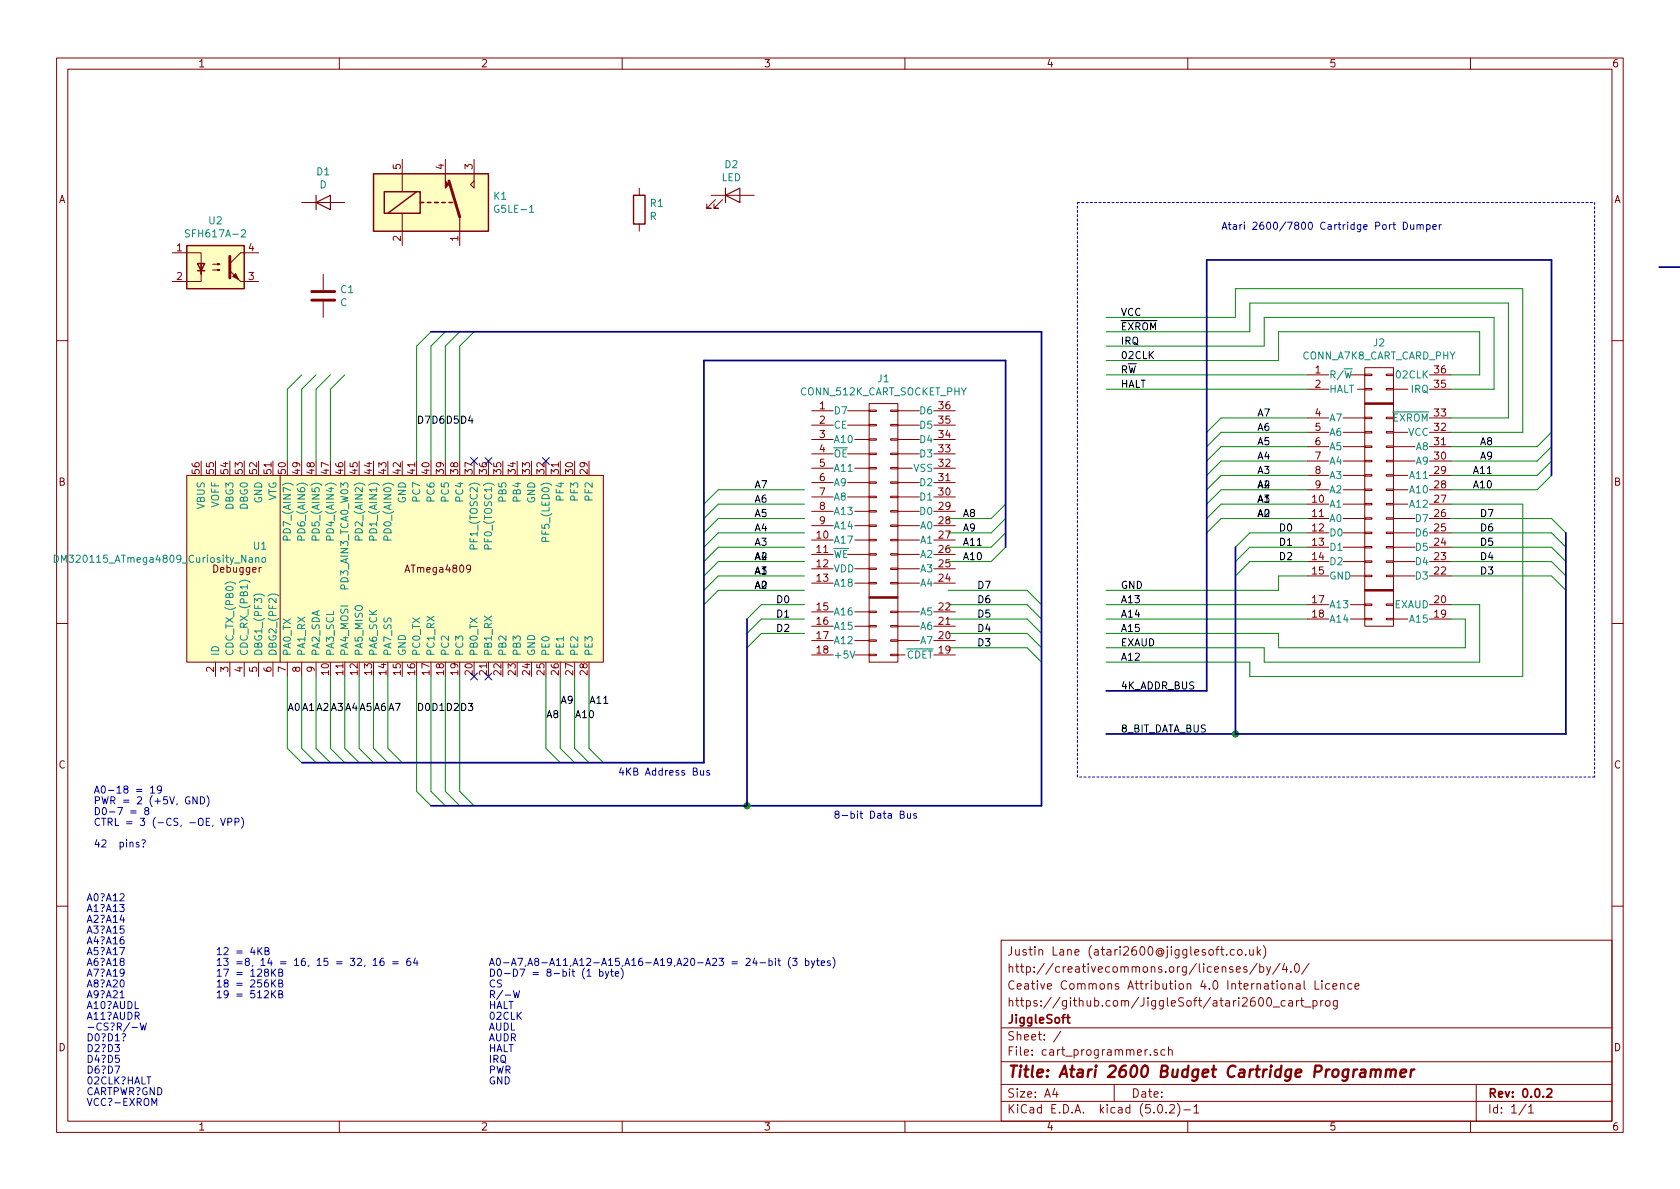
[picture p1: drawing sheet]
<svg xmlns="http://www.w3.org/2000/svg" width="297mm" height="210mm" viewBox="0 0 297 210" stroke-linecap="round" stroke-linejoin="round" font-family="sans-serif">
<g fill="none" stroke="#840000" stroke-width=".18">
<path d="M10 10.3h277v189.9h-277zM12 12.2h273v186.1h-273zM60 10.3v1.9M110 10.3v1.9M160 10.3v1.9M210 10.3v1.9M260 10.3v1.9M53.3 35.8h7.7M71.1 28.2v5.7M71.1 37.7v5.7M78.7 28.2v3.8M81.3 38.3v5.1"/>
<path d="M83.2 32.6l.6-.6v1.3zM83.8 28.2v3.8M113 33.3v1.2M113 39.6v1.3M125.7 34.5h7.6M126.5 35.3l-1.5 1.5h.7h-.7v-.7M127.8 35.3l-1.6 1.5h.8h-.8v-.7M30.5 44.7h5.1v3.8v-1.9M35.6 47.9v1.9h-5.1M37.6 47.7h1.3l-.4 .2v-.3l.4 .1M37.6 46.7h1.3l-.4 .2v-.3l.4 .1M42.5 49.8h3.2"/>
<path d="M45.7 44.7h-3.2l-1.9 1.9M57.1 48.5v2.8M57.1 53.3v2.8M10 60.2h2M143.5 75.2h3.8M143.5 72.6h3.8M143.5 77.7h3.8M149.9 75.2h3.8M149.9 72.6h3.8M151.1 77.7h2.6M153.7 75.1h1.2v.2h-1.2zM153.7 72.5h1.2v.3h-1.2z"/>
<path d="M153.7 71.4h5v45.7h-5zM153.7 77.6h1.2v.2h-1.2zM157.5 75.1h1.2v.2h-1.2zM157.5 72.5h1.2v.3h-1.2zM157.5 77.6h1.2v.2h-1.2zM158.7 75.2h3.9M158.7 72.6h3.9M158.7 77.7h3.9M165.1 75.2h3.8M165.1 72.6h3.8M165.1 77.7h3.8M231.1 79h3.8"/>
<path d="M231.1 76.4h3.8M231.1 66.3h3.8M231.1 68.8h3.8M231.1 73.9h3.8M237.5 79h3.8M237.5 76.4h3.8M237.5 73.9h3.8M238.8 66.3h2.5M240 68.8h1.3M241.3 78.9h1.3v.2h-1.3zM241.3 76.3h1.3v.3h-1.3zM241.3 73.8h1.3v.2h-1.3z"/>
<path d="M241.3 68.7h1.3v.3h-1.3zM241.3 66.2h1.3v.2h-1.3zM241.3 65h5.1v45.7h-5.1zM245.1 78.9h1.3v.2h-1.3zM245.1 76.3h1.3v.3h-1.3zM245.1 73.8h1.3v.2h-1.3zM245.1 68.7h1.3v.3h-1.3zM245.1 66.2h1.3v.2h-1.3zM246.4 79h3.8M246.4 76.4h2.5M246.4 68.8h2.5M252.7 79h3.8"/>
<path d="M252.7 76.4h3.8M252.7 66.3h3.8M252.7 68.8h3.8M252.7 73.9h3.8M285 60.2h2M33 84.1h73.7v33h-73.7zM49.5 84.1v33M143.5 98h3.8M143.5 87.9h3.8M143.5 85.3h3.8M143.5 95.5h3.8M143.5 93h3.8"/>
<path d="M143.5 90.4h3.8M143.5 80.3h3.8M143.5 82.8h3.8M149.9 98h3.8M149.9 87.9h3.8M149.9 85.3h3.8M149.9 80.3h3.8M151.1 82.8h2.6M151.1 95.5h2.6M151.1 93h2.6M151.1 90.4h2.6M153.7 97.9h1.2v.3h-1.2z"/>
<path d="M153.7 95.4h1.2v.2h-1.2zM153.7 92.8h1.2v.3h-1.2zM153.7 90.3h1.2v.2h-1.2zM153.7 87.8h1.2v.2h-1.2zM153.7 85.2h1.2v.3h-1.2zM153.7 82.7h1.2v.2h-1.2zM153.7 80.1h1.2v.3h-1.2zM157.5 97.9h1.2v.3h-1.2zM157.5 95.4h1.2v.2h-1.2zM157.5 92.8h1.2v.3h-1.2zM157.5 90.3h1.2v.2h-1.2zM157.5 87.8h1.2v.2h-1.2z"/>
<path d="M157.5 85.2h1.2v.3h-1.2zM157.5 82.7h1.2v.2h-1.2zM157.5 80.1h1.2v.3h-1.2zM158.7 98h3.9M158.7 87.9h3.9M158.7 85.3h3.9M158.7 95.5h3.9M158.7 93h3.9M158.7 90.4h3.9M158.7 80.3h3.9M158.7 82.8h2.6M165.1 98h3.8"/>
<path d="M165.1 87.9h3.8M165.1 85.3h3.8M165.1 95.5h3.8M165.1 93h3.8M165.1 90.4h3.8M165.1 80.3h3.8M165.1 82.8h3.8M231.1 99.3h3.8M231.1 96.8h3.8M231.1 94.2h3.8M231.1 91.7h3.8M231.1 89.1h3.8"/>
<path d="M231.1 86.6h3.8M231.1 84.1h3.8M231.1 81.5h3.8M237.5 99.3h3.8M237.5 96.8h3.8M237.5 94.2h3.8M237.5 91.7h3.8M237.5 89.1h3.8M237.5 86.6h3.8M237.5 84.1h3.8M237.5 81.5h3.8M241.3 99.2h1.3v.2h-1.3z"/>
<path d="M241.3 96.6h1.3v.3h-1.3zM241.3 94.1h1.3v.3h-1.3zM241.3 91.6h1.3v.2h-1.3zM241.3 89h1.3v.3h-1.3zM241.3 86.5h1.3v.2h-1.3zM241.3 83.9h1.3v.3h-1.3zM241.3 81.4h1.3v.3h-1.3zM245.1 99.2h1.3v.2h-1.3zM245.1 96.6h1.3v.3h-1.3zM245.1 94.1h1.3v.3h-1.3zM245.1 91.6h1.3v.2h-1.3zM245.1 89h1.3v.3h-1.3z"/>
<path d="M245.1 86.5h1.3v.2h-1.3zM245.1 83.9h1.3v.3h-1.3zM245.1 81.4h1.3v.3h-1.3zM246.4 99.3h3.8M246.4 96.8h3.8M246.4 94.2h3.8M246.4 91.7h3.8M246.4 89.1h2.5M246.4 86.6h2.5M246.4 84.1h2.5M246.4 81.5h3.8M252.7 99.3h3.8"/>
<path d="M252.7 96.8h3.8M252.7 94.2h3.8M252.7 91.7h3.8M252.7 89.1h3.8M252.7 86.6h3.8M252.7 84.1h3.8M252.7 81.5h3.8M10 110.3h2M38.1 117.1v2.5M40.6 117.1v2.5M43.2 117.1v2.5M45.7 117.1v2.5"/>
<path d="M46.2 100.3l-.4 .3M48.3 117.1v2.5M50.8 117.1v2.5M53.3 117.1v2.5M55.9 117.1v2.5M83.2 100.5l-.2 .2h-.4l-.1-.2 .1-.5 .4-.1 .1 .1a.84 .84 0 0 1-.3 1.2h-.2M143.5 115.8h3.8M143.5 113.3h3.8M143.5 110.7h3.8M143.5 108.2h3.8M143.5 103.1h3.8M143.5 100.6h3.8"/>
<path d="M151.1 115.8h2.6M151.1 113.3h2.6M151.1 110.7h2.6M151.1 108.2h2.6M151.1 103.1h2.6M151.1 100.6h2.6M153.7 115.7h1.2v.2h-1.2zM153.7 113.2h1.2v.2h-1.2zM153.7 110.6h1.2v.3h-1.2zM153.7 108.1h1.2v.2h-1.2zM153.7 103h1.2v.2h-1.2zM153.7 100.5h1.2v.2h-1.2z"/>
<path d="M157.5 115.7h1.2v.2h-1.2zM157.5 113.2h1.2v.2h-1.2zM157.5 110.6h1.2v.3h-1.2zM157.5 108.1h1.2v.2h-1.2zM157.5 103h1.2v.2h-1.2zM157.5 100.5h1.2v.2h-1.2zM158.7 115.8h1.3M158.7 113.3h3.9M158.7 110.7h3.9M158.7 108.2h3.9M158.7 103.1h3.9M158.7 100.6h3.9"/>
<path d="M165.1 115.8h3.8M165.1 113.3h3.8M165.1 110.7h3.8M165.1 108.2h3.8M165.1 103.1h3.8M165.1 100.6h3.8M231.1 109.5h3.8M231.1 106.9h3.8M231.1 101.8h3.8M238.8 109.5h2.5M238.8 106.9h2.5M238.8 101.8h2.5"/>
<path d="M241.3 109.3h1.3v.3h-1.3zM241.3 106.8h1.3v.3h-1.3zM241.3 101.7h1.3v.3h-1.3zM245.1 109.3h1.3v.3h-1.3zM245.1 106.8h1.3v.3h-1.3zM245.1 101.7h1.3v.3h-1.3zM246.4 109.5h2.5M246.4 101.8h3.8M252.7 109.5h3.8M252.7 106.9h3.8M252.7 101.8h3.8M285 110.3h2"/>
<path d="M10 160.2h2M177 166.3h108v32h-108zM215.8 167.9h.6M216 167.4v1.3l.4 .2M216.9 168.8v.1M218.2 168l-.4-.1-.3 .3 .1 .6 .2 .1 .4-.1M218.6 171.4l.7-.1v-.3l-.5-.1-.2 .2 .1 .8h.6M218.9 168l.2-.1 .4 .1v.8l-.2 .1-.4-.1zM220.2 168.8v.1M220.4 171l-.3-.1-.2 .2 .1 .3 .4 .1v.4h-.5M221 167.9v.9l.4 .1 .2-.1M221.6 167.9v1"/>
<path d="M222.2 170.4l-1.2 1.9M222.3 167.4v1.5M222.5 168.3l.4 .6M222.7 171l.5-.1 .2 .3v.6l-.2 .1h-.5M222.7 170.4v1.5M222.9 167.9l-.6 .6M223.4 167.2a1.79 1.79 0 0 1 0 2.3M224 170.9l.3 1M224.2 176.5l.1-.1a.8 .8 0 0 1 .5 .8 .8 .8 0 0 1-.5 .7 1 1 0 0 1-.1-1.4zM224.7 170.9l-.5 1.4-.2 .1M225.1 178.1h1.1M226.3 170.4l-1.3 1.9"/>
<path d="M227.1 170.4l-.4 1h1M227.2 177l-.4-.1-.3 .3 .1 .6 .2 .1 .4-.1M227.5 170.9v1M227.9 177h.5l.1 .9M228.2 171.8v.1M228.5 177.3l-.5 .1a.29 .29 0 0 0-.2 .2 .29 .29 0 0 0 .2 .3l.5-.1M229.1 170.5l.1-.1a.8 .8 0 0 1 .6 .8 .8 .8 0 0 1-.6 .7 1 1 0 0 1-.1-1.4zM229.2 174h.6l.1 .9M229.2 176.9v1M229.7 176.9l-.5 .3M229.9 174.3l-.5 .1-.2 .2 .2 .3 .5-.1M229.9 176.9h.6"/>
<path d="M230.1 176.4v1.3l.4 .2M230.6 173.4v1.3l.2 .2M230.7 178.1h1.1M231.4 170.4l-1.3 1.9M232.2 177l.4-.1 .3 .3-.2 .6h-.5M232.2 176.9v1.5M232.5 173.4v1.5h.7M233.5 176.9v1M233.7 173.4v.2M233.7 173.9v1M233.9 176.9l-.3 .2-.1 .1M234.4 177.1l.2-.2 .5 .2 .1 .5-.2 .2-.4 .1-.2-.1z"/>
<path d="M235.1 174l-.5-.1-.2 .3v.6l.2 .1 .5-.1M235.7 174.4l.7-.1-.1-.3-.4-.1-.2 .2v.7h.6M236.4 176.9v1.2l-.3 .3h-.3M236.4 177l-.4-.1-.3 .3 .1 .6 .2 .1 .4-.1M237 174.1l.2-.2 .4 .1v.9M237 173.9v1M239 174l-.4-.1-.3 .3 .1 .6h.6M239.6 174.4l.7-.1-.1-.3-.4-.1-.2 .2v.7h.6M285 160.2h2M60 198.3v1.9M110 198.3v1.9M160 198.3v1.9"/>
<path d="M177 194.8h108M177 191.8h108M177 187.8h108M177 181.8h108M186.5 192.5l-.4 1h1M186.8 193v1M187.6 182.3l-1.3 2M197 191.8v3M203.4 186.5v.1M204.6 185.7a.37 .37 0 0 0-.6 .1l.1 .2 .5 .2 .1 .1-.2 .3-.5-.1M204.8 195.5l.4-.2a.94 .94 0 0 1 0 1.5 .79 .79 0 0 1-.4-1.3zM206 185.7l-.5-.1-.2 .3v.6l.2 .1 .5-.1"/>
<path d="M206.2 196.7v.1M206.6 185.7h.1a.37 .37 0 0 1 .6 .1v.8M206.6 185.1v1.5M206.8 195.5l.2-.2h.4l.2 .2 .1 .3-.1 .2-.8 .8h.9M208.2 195.1a1.71 1.71 0 0 1 0 2.3M209.3 196.3h1.2M210 198.3v1.9M211.1 195.8l.4-.5v1.5M211.1 196.8h.9M260 198.3v1.9M261 191.8v6.5M269.8 195.2l-1.2 2"/>
<path d="M270.3 195.8l.4-.5v1.5M270.3 196.8h.8"/>
</g>
<path d="M188.6 179.9h.6M188.8 179.4v1.3l.4 .2M273.5 192.7l.2-.2h.4l.2 .2 .1 .3-.1 .2-.8 .8h.9" fill="none" stroke="#840000" stroke-width=".3"/>
<path d="M240.6 189.2h.8l-.1 1.2M241.4 189.6l-.6 .1a.4 .4 0 0 0-.4 .3 .4 .4 0 0 0 .3 .4l.7-.1M242.4 189.3a.52 .52 0 0 1 .9 .1l-.1 1M242.4 189.1l-.1 1.3M243.3 189.4a.47 .47 0 0 1 .4-.3 .47 .47 0 0 1 .4 .3l-.1 1M245.1 189.3a.5 .5 0 0 1 .8 .1l-.1 1M245.1 189.1l-.1 1.3M245.9 189.4a.47 .47 0 0 1 .5-.3 .47 .47 0 0 1 .4 .3l-.1 1M247.6 189.8l1-.2v-.4l-.6-.1-.3 .3-.1 .9 .2 .1 .6-.1M249.5 189.1l-.1 1.3M250.1 189.1a.54 .54 0 0 0-.6 .4" fill="none" stroke="#840000" stroke-width=".41"/>
<g fill="#ffffc2" stroke="#ffffc2" stroke-width=".18">
<path d="M33 84.1h73.7v33h-73.7z"/>
<path d="M66 30.7h20.4v10.2h-20.4z"/>
<path d="M33 43.4h10.2v7.6h-10.2z"/>
</g>
<g fill="none" stroke="#008484" stroke-width=".18">
<path d="M93.6 37.6h.8M33.5 40.7l-.5-.1-.2 .2v.3l.6 .3 .1 .3-.3 .2h-.4M42.7 40.8l.5-.2 .2 .4v.2l-.8 .7h.8M237.6 65.2h1.5M9.6 98.2a.64 .64 0 0 1 .7 .6 .64 .64 0 0 1-.7 .6zM45.2 98.7l.2-.1h.3l.1 .8M45.2 98.6v.8M46.4 98.6h.3l.2 .1v.7h-.3l-.3-.2zM50.7 95.5l-.1-.7h-.4l-.1 .7h1.3M53.3 95.5l-.1-.7h-.4l-.2 .7h1.3M55.8 95.5l-.1-.7h-.4l-.1 .7h1.2M58.4 95.5l-.1-.7h-.5l-.1 .7h1.3"/>
<path d="M63.4 95.5l-.1-.7h-.4l-.1 .7h1.3M66 95.5l-.1-.7h-.4l-.2 .7h1.3M68.5 95.5l-.1-.7h-.4l-.1 .7h1.2M83.8 97.1l-.1-.7h-.5l-.1 .7h1.3M86.3 97.1l-.1-.7h-.4l-.2 .7h1.3M96.5 95.7l-.1-.6h-.5l-.1 .1v.5h1.3M39.8 103.3a1.4 1.4 0 0 1 1.9 0M42.3 103a1.4 1.4 0 0 1 1.9 0M44.8 105.4a1.47 1.47 0 0 1 2 0M47.4 105.4a1.47 1.47 0 0 1 1.9 0M150.3 115.1l.4 1.3 .5-1.3"/>
</g>
<g fill="none" stroke="#0000c2" stroke-width=".18">
<path d="M248.1 39.3a.64 .64 0 0 1 .8 .6 .64 .64 0 0 1-.8 .7zM249.4 39.7l.1 .8 .3 .1 .2-.2M250 39.7v.9M250.5 39.8l.2-.1 .3 .1 .1 .8M250.5 39.7v.9M251.1 39.9l.2-.2 .3 .1v.8M252.2 39.8l.4-.1 .3 .2-.2 .6h-.5M252.2 39.7v1.3M254.5 39.7v.9M254.8 39.7l-.3 .2M253.3 40.1l.6-.1v-.2l-.4-.1-.2 .2 .1 .6h.5M26.6 139.3l.4-.3v1.3"/>
<path d="M28.5 139.5l-.2 .3-.4-.1-.1-.2v-.3l.3-.2h.2l.2 .2a.88 .88 0 0 1-.2 1l-.4 .1M123.9 136.2v.8l.3 .1 .2-.1M124.4 136.2v.9M125.4 136.3l-.3-.1-.2 .2 .1 .2 .4 .1v.3h-.5M21.2 159.9h.7l-.4 .5 .4 .1-.1 .7h-.4l-.2-.1M21.2 158.2l.5-.2 .2 .4v.2l-.7 .7h.7M23.1 143.4h1M23.1 143.8h1M24.6 149l-.3-.1-.2 .2v.2l.5 .1v.3h-.5M25.1 148.6l.4-.1 .2 .2-.4 .6M25.3 149.7v.1M25.8 143.4l-.2-.4 .2-.2h.3l.2 .2-.1 .2-.5 .2-.1 .2v.2l.2 .3 .4-.1 .1-.2v-.2l-.2-.2"/>
<path d="M26.6 140.3h.7M34.8 140.9v1.3l-.7-1.3v1.3M35.4 140.9a.64 .64 0 0 1 .8 .6 .64 .64 0 0 1-.8 .7zM36.6 140.7a1.47 1.47 0 0 1 0 1.9M39 144.7l.4 1.3 .5-1.3M40.3 145.4l.6-.1v-.5l-.1-.1h-.5v1.3M41.6 145.4l.6-.1v-.5l-.2-.1h-.4v1.3M42.7 144.5a1.47 1.47 0 0 1 0 2M159.2 144h.5l.1-.2v-.2l-.6-.2v1.3h.5l.1-.1 .1-.3-.3-.3M160.5 143.9v.7l.3 .1 .2-.1M161 143.9v.8M162 143.9h-.3l-.2 .1 .1 .2 .4 .1v.3h-.5"/>
<path d="M21.2 167.6h.8l-.5 1.2M21.2 175.5l.4-.3v1.2M21.2 176.4h.7M21.4 173.4l.1-.1a.69 .69 0 0 1 .5 .6 .69 .69 0 0 1-.5 .6l-.2-.2-.1-.2zM21.5 170l-.2-.1v-.3l.2-.1h.3l.1 .4-.5 .2-.2 .2v.2l.3 .2h.3l.1-.2v-.4l-.2-.1M21.5 161.8l-.3 .9h.8M21.8 165.7h-.3a.87 .87 0 0 0 0 1.2l.4-.1v-.5l-.4-.2-.3 .3M21.8 162.3v.8M21.9 163.7h-.6l-.1 .7 .2-.2 .4 .1 .1 .6-.2 .1-.5-.1M21.9 171.9l-.2 .3h-.2l-.3-.3 .1-.4 .2-.1h.2l.2 .2a.97 .97 0 0 1-.2 1h-.3M23.9 177.1v1.3h.6M23.9 179.6l.7-.1v-.4l-.2-.1h-.5v1.3"/>
<path d="M24.2 179.6l.4 .7M45.8 168.1l.5 .7M46.3 167.6l-.7 .7M46.9 168.2l.5-.1 .1-.2v-.2l-.6-.1v1.2h.4l.2-.1 .1-.3-.3-.2M48 171.4v1.2M48 173.3v1.2M48 175.2v1.2M48.2 171.9l.5 .7M48.2 173.8l.5 .7M48.2 175.7l.5 .7M48.7 171.4l-.7 .7M48.7 173.3l-.7 .7"/>
<path d="M48.7 175.2l-.7 .7M49.3 172l.5-.1 .2-.2-.1-.2-.6-.1v1.2h.5l.2-.1v-.3l-.3-.2M49.3 173.9l.5-.1 .2-.2-.1-.2-.6-.1v1.2h.5l.2-.1v-.3l-.3-.2M49.3 175.8l.5-.1 .2-.2-.1-.2-.6-.1v1.2h.5l.2-.1v-.3l-.3-.2M64.5 170.7l-.1 .2M66 169.8l.3-.3v1.2M66 170.7h.7M67.8 169.5h-.2a.79 .79 0 0 0-.2 1.2l.5-.1v-.5l-.5-.2-.2 .3M69.4 170.1h1M69.4 170.4h1M72.5 169.5l-.4 .1-.2 .4 .1 .6 .2 .1h.3l.1-.2-.1-.5-.3-.1-.3 .3M73.4 169.4l-.3 .9h.8"/>
<path d="M73.7 169.9v.8M90.8 175.2l.3 1.2 .2-.9 .3 .9 .3-1.2M103.8 171.7l.3-.3v1.2M103.8 172.6h.7M106 171.9l.4-.1 .2 .2-.1 .6h-.5M106 171.4v1.2M107 171.8l.3 .8M107.6 171.8l-.4 1.1-.2 .2M108.1 171.4v1.1l.3 .1M108.8 172.2l.6-.1-.1-.2-.3-.1-.2 .2 .1 .6h.4M109.8 171.2a1.47 1.47 0 0 1 0 1.9M134.4 170.3h1"/>
<path d="M136 169.9h.3l.3 .2-.2 .6h-.4M136 169.5v1.2M137.1 169.5v.1M137.1 169.9v.8M137.5 169.9h.5M137.7 169.5v1.1l.3 .1M139.8 169.3a1.4 1.4 0 0 0 0 1.9M140.1 169.5h.8l-.4 .4 .3 .2 .1 .4-.2 .2-.6-.1M142.4 169.9h.4l.2 .2-.1 .6h-.5M142.4 169.5v1.2M143.5 169.9l.3 .8M144.1 169.9l-.5 1.1-.1 .2"/>
<path d="M144.3 169.9h.6M144.6 169.5v1.1l.3 .1M145.2 170.3l.6-.1-.1-.3h-.3l-.2 .2 .1 .6h.4M146.8 169.9h-.3l-.2 .2 .1 .2 .4 .1v.3h-.5M147.3 169.3a1.47 1.47 0 0 1 0 1.9M20.3 184.7h.8l-.4 .5 .4 .1v.5l-.2 .2-.6-.2M20.3 188.5h.9l-.6 1.3M20.4 183.2l.4-.4v1.3M20.4 184.1h.7M21.1 186.6h-.7v.6l.2-.1 .5 .1v.6l-.2 .1-.5-.1M21.6 182.9l.4-.1 .2 .2-.4 .6M21.8 183.9v.2"/>
<path d="M23.3 181.7h1M24.8 180.9l.3 1.3 .2-1 .3 1 .3-1.3M26 190.4h.7M26.3 190.4v1.3M26.8 195.5v-1.3l.5 .9 .4-.9v1.3"/>
</g>
<path d="M83.2 80.9l1.2 1.2M84.4 80.9l-1.2 1.2M85.8 80.9l1.2 1.2M87 80.9l-1.2 1.2M95.9 80.9l1.2 1.2M97.1 80.9l-1.2 1.2M83.2 119l1.2 1.2M84.4 119l-1.2 1.2M85.8 119l1.2 1.2M87 119l-1.2 1.2" fill="none" stroke="#000084" stroke-width=".18"/>
<g fill="none" stroke="#008400" stroke-width=".18">
<path d="M76.2 58.7l-2.5 2.5v20.3M78.7 58.7l-2.5 2.5v20.3M81.3 58.7l-2.6 2.5v20.3M83.8 58.7l-2.5 2.5v20.3M195.6 58.7h25.4v-5.1h45.7v20.3h-10.2M195.6 56.1h22.8v-5.1h50.8v25.4h-12.7M53.3 66.3l-2.5 2.5v12.7M55.9 66.3l-2.6 2.5v12.7M58.4 66.3l-2.5 2.5v12.7M61 66.3l-2.6 2.5v12.7M195.6 68.8h35.5M195.6 61.2h27.9v-5.1h40.7v12.7h-7.7"/>
<path d="M195.6 66.3h35.5M195.6 63.7h30.5v-5h35.5v7.6h-5.1M231.1 73.9h-15.2l-2.5 2.5M231.1 76.4h-15.2l-2.5 2.6M231.1 79h-15.2l-2.5 2.5M274.3 76.4l-2.5 2.6h-15.3M274.3 79l-2.5 2.5h-15.3M142.2 86.6h-15.2l-2.5 2.5M142.2 89.1h-15.2l-2.5 2.6M142.2 91.7h-15.2l-2.5 2.5M142.2 94.2h-15.2l-2.5 2.6M142.2 96.8h-15.2l-2.5 2.5"/>
<path d="M142.2 99.3h-15.2l-2.5 2.5M177.8 89.1l-2.5 2.6h-7.7M177.8 91.7l-2.5 2.5h-7.7M177.8 94.2l-2.5 2.6h-7.7M177.8 96.8l-2.5 2.5h-7.7M231.1 86.6h-15.2l-2.5 2.5M231.1 89.1h-15.2l-2.5 2.6M231.1 91.7h-15.2l-2.5 2.5M231.1 94.2h-10.1l-2.6 2.6M231.1 96.8h-10.1l-2.6 2.5M231.1 99.3h-10.1l-2.6 2.5M231.1 81.5h-15.2l-2.5 2.6"/>
<path d="M231.1 84.1h-15.2l-2.5 2.5M256.5 89.1h12.7v30.5h-48.2v-2.5h-25.4M256.5 91.7h17.8l2.6 2.5M256.5 94.2h17.8l2.6 2.6M256.5 96.8h17.8l2.6 2.5M256.5 99.3h17.8l2.6 2.5M274.3 84.1l-2.5 2.5h-15.3M274.3 81.5l-2.5 2.6h-15.3M50.8 119.6v12.7l2.5 2.6M53.3 119.6v12.7l2.6 2.6M55.9 119.6v12.7l2.5 2.6M58.4 119.6v12.7l2.6 2.6"/>
<path d="M61 119.6v12.7l2.5 2.6M63.5 119.6v12.7l2.5 2.6M66 119.6v12.7l2.6 2.6M68.6 119.6v12.7l2.5 2.6M73.7 119.6v20.3l2.5 2.6M76.2 119.6v20.3l2.5 2.6M78.7 119.6v20.3l2.6 2.6M81.3 119.6v20.3l2.5 2.6M96.5 119.6v12.7l2.6 2.6M99.1 119.6v12.7l2.5 2.6M101.6 119.6v12.7l2.5 2.6M104.1 119.6v12.7l2.6 2.6"/>
<path d="M142.2 101.8h-15.2l-2.5 2.6M142.2 104.4h-15.2l-2.5 2.5M142.2 112h-7.6l-2.5 2.5M142.2 106.9h-7.6l-2.5 2.6M142.2 109.5h-7.6l-2.5 2.5M167.6 104.4h14l2.5 2.5M167.6 112h14l2.5 2.5M167.6 114.5h14l2.5 2.6M167.6 106.9h14l2.5 2.6M167.6 109.5h14l2.5 2.5M195.6 106.9h35.5M195.6 109.5h35.5"/>
<path d="M231.1 101.8h-5v2.6h-30.5M256.5 101.8h17.8l2.6 2.6M256.5 109.5h2.6v5h-33v-2.5h-30.5M256.5 106.9h5.1v10.2h-38.1v-2.6h-27.9"/>
</g>
<path d="M76.2 58.7h107.9v83.8h-107.9M293.4 47.2h3.7M177.8 96.8v-33.1h-53.3v71.2h-71.2M218.4 96.8v33M274.3 84.1v-38.1h-60.9v76.2h-17.8M276.9 94.2v35.6h-81.3M132.1 109.5v33" fill="none" stroke="#000084" stroke-width=".3"/>
<g fill="#008400" stroke="#008400" stroke-width=".25">
<circle cx="132.1" cy="142.5" r=".51"/>
<circle cx="218.4" cy="129.8" r=".51"/>
</g>
<path d="M55.9 35.8l2.5-1.3v2.6zM55.9 34.5v2.6M128.3 34.5l2.5-1.2v2.5zM128.3 33.3v2.5" fill="none" stroke="#840000" stroke-width=".2"/>
<path d="M66 30.7h20.4v10.2h-20.4zM67.9 33.9h6.4v3.8h-6.4zM73.7 33.9l-5.1 3.8M74.3 35.8h.6M75.6 35.8h.6M76.8 35.8h.7M78.1 35.8h.6M79.4 35.8h.6M112 34.5h2v5.1h-2zM33 43.4h10.2v7.6h-10.2zM34.9 46.6h1.3l-.6 1.3zM34.9 47.9h1.3" fill="none" stroke="#840000" stroke-width=".25"/>
<path d="M79.4 32l1.9 6.3M40.6 45.3v3.8M55.1 53.1h4.1M55.1 51.6h4.1" fill="none" stroke="#840000" stroke-width=".51"/>
<g fill="#840000" stroke="#840000" stroke-width=".18">
<path d="M78.7 32l.7 .6-.7 .7z"/>
<path d="M40.6 47.9l1.9 1.9z"/>
<path d="M41.7 48.4l.5 1-1.1-.5z"/>
<path d="M241.3 104.3h5.1v.2h-5.1z"/>
<path d="M241.3 71.2h5.1v.3h-5.1z"/>
<path d="M153.7 105.5h5v.3h-5z"/>
</g>
<path d="M190.5 35.8h91.4M281.9 35.8v101.6M190.5 137.4v-101.6M281.9 137.4h-91.4" fill="none" stroke="#0000c2" stroke-width=".18" stroke-dasharray=".4 .4"/>
<text font-size="2.8" fill="#840000" x="178" y="190.5">Title: Atari 2600 Budget Cartridge Programmer</text>
<g font-size="2.1" fill="#840000">
<text x="178" y="172">http://creativecommons.org/licenses/by/4.0/</text>
<text x="178" y="169">Justin Lane (atari2600@jigglesoft.co.uk)</text>
<text x="178" y="178">https://github.com/JiggleSoft/atari2600_cart_prog</text>
<text x="178" y="175">Ceative Commons Attribution 4.0 International Licence</text>
<text x="178" y="184">Sheet: /</text>
<text x="178" y="181">JiggleSoft</text>
<text x="178" y="186.7">File: cart_programmer.sch</text>
<text x="178" y="196.9">KiCad E.D.A. kicad (5.0.2)-1</text>
<text x="178" y="194.1">Size: A4</text>
<text x="200" y="194.1">Date:</text>
<text x="263" y="194.1">Rev: 0.0.2</text>
<text x="263" y="196.9">Id: 1/1</text>
</g>
<g font-size="1.8" fill="#840000">
<text x="35" y="11.9">1</text>
<text x="85" y="11.9">2</text>
<text x="135" y="11.9">3</text>
<text x="185" y="11.9">4</text>
<text x="235" y="11.9">5</text>
<text x="285" y="11.9">6</text>
<text x="70.9" y="29.9" transform="rotate(-90 70.9 29.9)">5</text>
<text x="78.5" y="29.9" transform="rotate(-90 78.5 29.9)">4</text>
<text x="83.6" y="29.9" transform="rotate(-90 83.6 29.9)">3</text>
<text x="10.4" y="35.9">A</text>
<text x="285.4" y="35.9">A</text>
<text x="31.3" y="44.4">1</text>
<text x="44" y="44.4">4</text>
<text x="70.9" y="42.6" transform="rotate(-90 70.9 42.6)">2</text>
<text x="81" y="42.6" transform="rotate(-90 81 42.6)">1</text>
<text x="31.3" y="49.5">2</text>
<text x="44" y="49.5">3</text>
<text x="232.6" y="66">1</text>
<text x="232.6" y="68.6">2</text>
<text x="253.7" y="68.6">35</text>
<text x="253.7" y="66">36</text>
<text x="144.9" y="72.4">1</text>
<text x="144.9" y="74.9">2</text>
<text x="144.9" y="77.5">3</text>
<text x="166" y="77.5">34</text>
<text x="166" y="74.9">35</text>
<text x="166" y="72.4">36</text>
<text x="232.6" y="73.7">4</text>
<text x="232.6" y="76.2">5</text>
<text x="253.7" y="76.2">32</text>
<text x="253.7" y="73.7">33</text>
<text x="35.3" y="83.8" transform="rotate(-90 35.3 83.8)">56</text>
<text x="37.8" y="83.8" transform="rotate(-90 37.8 83.8)">55</text>
<text x="40.4" y="83.8" transform="rotate(-90 40.4 83.8)">54</text>
<text x="42.9" y="83.8" transform="rotate(-90 42.9 83.8)">53</text>
<text x="45.5" y="83.8" transform="rotate(-90 45.5 83.8)">52</text>
<text x="48" y="83.8" transform="rotate(-90 48 83.8)">51</text>
<text x="50.5" y="83.8" transform="rotate(-90 50.5 83.8)">50</text>
<text x="53.1" y="83.8" transform="rotate(-90 53.1 83.8)">49</text>
<text x="55.6" y="83.8" transform="rotate(-90 55.6 83.8)">48</text>
<text x="58.2" y="83.8" transform="rotate(-90 58.2 83.8)">47</text>
<text x="60.7" y="83.8" transform="rotate(-90 60.7 83.8)">46</text>
<text x="63.2" y="83.8" transform="rotate(-90 63.2 83.8)">45</text>
<text x="65.8" y="83.8" transform="rotate(-90 65.8 83.8)">44</text>
<text x="68.3" y="83.8" transform="rotate(-90 68.3 83.8)">43</text>
<text x="70.9" y="83.8" transform="rotate(-90 70.9 83.8)">42</text>
<text x="73.4" y="83.8" transform="rotate(-90 73.4 83.8)">41</text>
<text x="75.9" y="83.8" transform="rotate(-90 75.9 83.8)">40</text>
<text x="78.5" y="83.8" transform="rotate(-90 78.5 83.8)">39</text>
<text x="81" y="83.8" transform="rotate(-90 81 83.8)">38</text>
<text x="83.6" y="83.8" transform="rotate(-90 83.6 83.8)">37</text>
<text x="86.1" y="83.8" transform="rotate(-90 86.1 83.8)">36</text>
<text x="88.6" y="83.8" transform="rotate(-90 88.6 83.8)">35</text>
<text x="91.2" y="83.8" transform="rotate(-90 91.2 83.8)">34</text>
<text x="93.7" y="83.8" transform="rotate(-90 93.7 83.8)">33</text>
<text x="96.3" y="83.8" transform="rotate(-90 96.3 83.8)">32</text>
<text x="98.8" y="83.8" transform="rotate(-90 98.8 83.8)">31</text>
<text x="101.3" y="83.8" transform="rotate(-90 101.3 83.8)">30</text>
<text x="103.9" y="83.8" transform="rotate(-90 103.9 83.8)">29</text>
<text x="144.9" y="80">4</text>
<text x="144.9" y="82.5">5</text>
<text x="166" y="82.5">32</text>
<text x="166" y="80">33</text>
<text x="232.6" y="78.7">6</text>
<text x="232.6" y="81.3">7</text>
<text x="232.6" y="83.8">8</text>
<text x="253.7" y="83.8">29</text>
<text x="253.7" y="81.3">30</text>
<text x="253.7" y="78.7">31</text>
<text x="10.4" y="85.9">B</text>
<text x="144.9" y="85.1">6</text>
<text x="144.9" y="87.6">7</text>
<text x="166" y="87.6">30</text>
<text x="166" y="85.1">31</text>
<text x="232.1" y="88.9">10</text>
<text x="232.6" y="86.4">9</text>
<text x="253.7" y="88.9">27</text>
<text x="253.7" y="86.4">28</text>
<text x="285.4" y="85.9">B</text>
<text x="144.4" y="95.2">10</text>
<text x="144.9" y="90.2">8</text>
<text x="144.9" y="92.7">9</text>
<text x="166" y="95.2">27</text>
<text x="166" y="92.7">28</text>
<text x="166" y="90.2">29</text>
<text x="232.1" y="91.4">11</text>
<text x="232.1" y="94">12</text>
<text x="253.7" y="94">25</text>
<text x="253.7" y="91.4">26</text>
<text x="72" y="101.3">ATmega4809</text>
<text x="144.4" y="97.8">11</text>
<text x="144.4" y="100.3">12</text>
<text x="166" y="100.3">25</text>
<text x="166" y="97.8">26</text>
<text x="232.1" y="96.5">13</text>
<text x="232.1" y="99.1">14</text>
<text x="232.1" y="101.6">15</text>
<text x="253.7" y="101.6">22</text>
<text x="253.7" y="99.1">23</text>
<text x="253.7" y="96.5">24</text>
<text x="144.4" y="102.9">13</text>
<text x="144.4" y="107.9">15</text>
<text x="166" y="107.9">22</text>
<text x="166" y="102.9">24</text>
<text x="232.1" y="106.7">17</text>
<text x="253.7" y="106.7">20</text>
<text x="144.4" y="110.5">16</text>
<text x="144.4" y="113">17</text>
<text x="166" y="113">20</text>
<text x="166" y="110.5">21</text>
<text x="232.1" y="109.2">18</text>
<text x="253.7" y="109.2">19</text>
<text x="37.8" y="118.8" transform="rotate(-90 37.8 118.8)">2</text>
<text x="40.4" y="118.8" transform="rotate(-90 40.4 118.8)">3</text>
<text x="42.9" y="118.8" transform="rotate(-90 42.9 118.8)">4</text>
<text x="45.5" y="118.8" transform="rotate(-90 45.5 118.8)">5</text>
<text x="48" y="118.8" transform="rotate(-90 48 118.8)">6</text>
<text x="50.5" y="118.8" transform="rotate(-90 50.5 118.8)">7</text>
<text x="53.1" y="118.8" transform="rotate(-90 53.1 118.8)">8</text>
<text x="55.6" y="118.8" transform="rotate(-90 55.6 118.8)">9</text>
<text x="58.2" y="119.3" transform="rotate(-90 58.2 119.3)">10</text>
<text x="60.7" y="119.3" transform="rotate(-90 60.7 119.3)">11</text>
<text x="63.2" y="119.3" transform="rotate(-90 63.2 119.3)">12</text>
<text x="65.8" y="119.3" transform="rotate(-90 65.8 119.3)">13</text>
<text x="68.3" y="119.3" transform="rotate(-90 68.3 119.3)">14</text>
<text x="70.9" y="119.3" transform="rotate(-90 70.9 119.3)">15</text>
<text x="73.4" y="119.3" transform="rotate(-90 73.4 119.3)">16</text>
<text x="75.9" y="119.3" transform="rotate(-90 75.9 119.3)">17</text>
<text x="78.5" y="119.3" transform="rotate(-90 78.5 119.3)">18</text>
<text x="81" y="119.3" transform="rotate(-90 81 119.3)">19</text>
<text x="83.6" y="119.3" transform="rotate(-90 83.6 119.3)">20</text>
<text x="86.1" y="119.3" transform="rotate(-90 86.1 119.3)">21</text>
<text x="88.6" y="119.3" transform="rotate(-90 88.6 119.3)">22</text>
<text x="91.2" y="119.3" transform="rotate(-90 91.2 119.3)">23</text>
<text x="93.7" y="119.3" transform="rotate(-90 93.7 119.3)">24</text>
<text x="96.3" y="119.3" transform="rotate(-90 96.3 119.3)">25</text>
<text x="98.8" y="119.3" transform="rotate(-90 98.8 119.3)">26</text>
<text x="101.3" y="119.3" transform="rotate(-90 101.3 119.3)">27</text>
<text x="103.9" y="119.3" transform="rotate(-90 103.9 119.3)">28</text>
<text x="144.4" y="115.6">18</text>
<text x="166" y="115.6">19</text>
<text x="10.4" y="135.9">C</text>
<text x="285.4" y="135.9">C</text>
<text x="10.4" y="185.9">D</text>
<text x="285.4" y="185.9">D</text>
<text x="35" y="199.9">1</text>
<text x="85" y="199.9">2</text>
<text x="135" y="199.9">3</text>
<text x="185" y="199.9">4</text>
<text x="235" y="199.9">5</text>
<text x="285" y="199.9">6</text>
</g>
<g font-size="1.8" fill="#008484">
<text x="128.2" y="29.7">D2</text>
<text x="56" y="31">D1</text>
<text x="56.5" y="33.3">D</text>
<text x="87.3" y="35.3">K1</text>
<text x="127.6" y="32">LED</text>
<text x="33.4" y="42">SFH617A-2</text>
<text x="37" y="39.7">U2</text>
<text x="87.8" y="37.6">G5LE-1</text>
<text x="114.9" y="38.9">R</text>
<text x="115" y="36.6">R1</text>
<text x="60.3" y="51.8">C1</text>
<text x="60.1" y="54.1">C</text>
<text x="230.2" y="63.6">CONN_A7K8_CART_CARD_PHY</text>
<text x="242.9" y="61.3">J2</text>
<text x="141.6" y="69.9">CONN_512K_CART_SOCKET_PHY</text>
<text x="155.2" y="67.6">J1</text>
<text x="235" y="66.9">R/W</text>
<text x="235" y="69.5">HALT</text>
<text x="247.1" y="66.9">02CLK</text>
<text x="249.6" y="69.5">IRQ</text>
<text x="147.3" y="73.3">D7</text>
<text x="147.3" y="75.8">CE</text>
<text x="162.8" y="75.8">D5</text>
<text x="162.8" y="73.3">D6</text>
<text x="235" y="74.5">A7</text>
<text x="235" y="77.1">A6</text>
<text x="246.2" y="74.5">EXROM</text>
<text x="249" y="77.1">VCC</text>
<text x="147.3" y="78.4">A10</text>
<text x="147.3" y="80.9">OE</text>
<text x="147.3" y="83.4">A11</text>
<text x="161.5" y="83.4">VSS</text>
<text x="162.8" y="80.9">D3</text>
<text x="162.8" y="78.4">D4</text>
<text x="235" y="79.6">A5</text>
<text x="235" y="82.2">A4</text>
<text x="250.4" y="82.2">A9</text>
<text x="250.4" y="79.6">A8</text>
<text x="36.2" y="90" transform="rotate(-90 36.2 90)">VBUS</text>
<text x="38.7" y="89.8" transform="rotate(-90 38.7 89.8)">VOFF</text>
<text x="41.3" y="90" transform="rotate(-90 41.3 90)">DBG3</text>
<text x="43.8" y="90" transform="rotate(-90 43.8 90)">DBG0</text>
<text x="46.4" y="89" transform="rotate(-90 46.4 89)">GND</text>
<text x="48.9" y="88.7" transform="rotate(-90 48.9 88.7)">VTG</text>
<text x="71.8" y="89" transform="rotate(-90 71.8 89)">GND</text>
<text x="74.3" y="88.5" transform="rotate(-90 74.3 88.5)">PC7</text>
<text x="76.8" y="88.5" transform="rotate(-90 76.8 88.5)">PC6</text>
<text x="79.4" y="88.5" transform="rotate(-90 79.4 88.5)">PC5</text>
<text x="81.9" y="88.5" transform="rotate(-90 81.9 88.5)">PC4</text>
<text x="89.5" y="88.5" transform="rotate(-90 89.5 88.5)">PB5</text>
<text x="92.1" y="88.5" transform="rotate(-90 92.1 88.5)">PB4</text>
<text x="94.6" y="89" transform="rotate(-90 94.6 89)">GND</text>
<text x="99.7" y="88.3" transform="rotate(-90 99.7 88.3)">PF4</text>
<text x="102.2" y="88.3" transform="rotate(-90 102.2 88.3)">PF3</text>
<text x="104.8" y="88.3" transform="rotate(-90 104.8 88.3)">PF2</text>
<text x="147.3" y="86">A9</text>
<text x="147.3" y="88.5">A8</text>
<text x="162.8" y="88.5">D1</text>
<text x="162.8" y="86">D2</text>
<text x="235" y="89.8">A1</text>
<text x="235" y="84.7">A3</text>
<text x="235" y="87.2">A2</text>
<text x="249.5" y="89.8">A12</text>
<text x="249.5" y="87.2">A10</text>
<text x="249.5" y="84.7">A11</text>
<text x="51.4" y="94.7" transform="rotate(-90 51.4 94.7)">PD7_(AIN7)</text>
<text x="54" y="94.7" transform="rotate(-90 54 94.7)">PD6_(AIN6)</text>
<text x="56.5" y="94.7" transform="rotate(-90 56.5 94.7)">PD5_(AIN5)</text>
<text x="59.1" y="94.7" transform="rotate(-90 59.1 94.7)">PD4_(AIN4)</text>
<text x="64.1" y="94.7" transform="rotate(-90 64.1 94.7)">PD2_(AIN2)</text>
<text x="66.7" y="94.7" transform="rotate(-90 66.7 94.7)">PD1_(AIN1)</text>
<text x="69.2" y="94.7" transform="rotate(-90 69.2 94.7)">PD0_(AIN0)</text>
<text x="97.2" y="95" transform="rotate(-90 97.2 95)">PF5_(LED0)</text>
<text x="147.3" y="91.1">A13</text>
<text x="147.3" y="93.6">A14</text>
<text x="162.8" y="93.6">A0</text>
<text x="162.8" y="91.1">D0</text>
<text x="235" y="92.3">A0</text>
<text x="235" y="94.9">D0</text>
<text x="250.4" y="94.9">D6</text>
<text x="250.4" y="92.3">D7</text>
<text x="11" y="99.5">DM320115_ATmega4809_Curiosity_Nano</text>
<text x="37.8" y="101.3">Debugger</text>
<text x="44.9" y="97.2">U1</text>
<text x="84.5" y="96.4" transform="rotate(-90 84.5 96.4)">PF1_(TOSC2)</text>
<text x="87" y="96.4" transform="rotate(-90 87 96.4)">PF0_(TOSC1)</text>
<text x="147.3" y="96.1">A17</text>
<text x="147.3" y="98.7">WE</text>
<text x="147.3" y="101.2">VDD</text>
<text x="162.8" y="101.2">A3</text>
<text x="162.8" y="98.7">A2</text>
<text x="162.8" y="96.1">A1</text>
<text x="235" y="97.4">D1</text>
<text x="235" y="99.9">D2</text>
<text x="250.4" y="99.9">D4</text>
<text x="250.4" y="97.4">D5</text>
<text x="61.6" y="103.8" transform="rotate(-90 61.6 103.8)">PD3_AIN3_TCA0_W03</text>
<text x="147.3" y="103.8">A18</text>
<text x="162.8" y="103.8">A4</text>
<text x="235" y="102.5">GND</text>
<text x="235" y="107.6">A13</text>
<text x="246.5" y="107.6">EXAUD</text>
<text x="250.4" y="102.5">D3</text>
<text x="147.3" y="108.8">A16</text>
<text x="147.3" y="111.4">A15</text>
<text x="147.3" y="113.9">A12</text>
<text x="162.8" y="113.9">A7</text>
<text x="162.8" y="111.4">A6</text>
<text x="162.8" y="108.8">A5</text>
<text x="235" y="110.1">A14</text>
<text x="249.5" y="110.1">A15</text>
<text x="38.7" y="116.1" transform="rotate(-90 38.7 116.1)">ID</text>
<text x="41.3" y="116.1" transform="rotate(-90 41.3 116.1)">CDC_TX_(PB0)</text>
<text x="43.8" y="116.1" transform="rotate(-90 43.8 116.1)">CDC_RX_(PB1)</text>
<text x="46.4" y="116.1" transform="rotate(-90 46.4 116.1)">DBG1_(PF3)</text>
<text x="48.9" y="116.1" transform="rotate(-90 48.9 116.1)">DBG2_(PF2)</text>
<text x="51.4" y="116.1" transform="rotate(-90 51.4 116.1)">PA0_TX</text>
<text x="54" y="116.1" transform="rotate(-90 54 116.1)">PA1_RX</text>
<text x="56.5" y="116.1" transform="rotate(-90 56.5 116.1)">PA2_SDA</text>
<text x="59.1" y="116.1" transform="rotate(-90 59.1 116.1)">PA3_SCL</text>
<text x="61.6" y="116.1" transform="rotate(-90 61.6 116.1)">PA4_MOSI</text>
<text x="64.1" y="116.1" transform="rotate(-90 64.1 116.1)">PA5_MISO</text>
<text x="66.7" y="116.1" transform="rotate(-90 66.7 116.1)">PA6_SCK</text>
<text x="69.2" y="116.1" transform="rotate(-90 69.2 116.1)">PA7_SS</text>
<text x="71.8" y="116.1" transform="rotate(-90 71.8 116.1)">GND</text>
<text x="74.3" y="116.1" transform="rotate(-90 74.3 116.1)">PC0_TX</text>
<text x="76.8" y="116.1" transform="rotate(-90 76.8 116.1)">PC1_RX</text>
<text x="79.4" y="116.1" transform="rotate(-90 79.4 116.1)">PC2</text>
<text x="81.9" y="116.1" transform="rotate(-90 81.9 116.1)">PC3</text>
<text x="84.5" y="116.1" transform="rotate(-90 84.5 116.1)">PB0_TX</text>
<text x="87" y="116.1" transform="rotate(-90 87 116.1)">PB1_RX</text>
<text x="89.5" y="116.1" transform="rotate(-90 89.5 116.1)">PB2</text>
<text x="92.1" y="116.1" transform="rotate(-90 92.1 116.1)">PB3</text>
<text x="94.6" y="116.1" transform="rotate(-90 94.6 116.1)">GND</text>
<text x="97.2" y="116.1" transform="rotate(-90 97.2 116.1)">PE0</text>
<text x="99.7" y="116.1" transform="rotate(-90 99.7 116.1)">PE1</text>
<text x="102.2" y="116.1" transform="rotate(-90 102.2 116.1)">PE2</text>
<text x="104.8" y="116.1" transform="rotate(-90 104.8 116.1)">PE3</text>
<text x="147.3" y="116.5">+5V</text>
<text x="160.2" y="116.5">CDET</text>
</g>
<g font-size="1.8" fill="#0000c2">
<text x="215.9" y="40.6">Atari 2600/7800 Cartridge Port Dumper</text>
<text x="109.2" y="137.2">4KB Address Bus</text>
<text x="16.5" y="140.3">A0-18 = 19</text>
<text x="16.5" y="142.2">PWR = 2 (+5V, GND)</text>
<text x="16.5" y="144.1">D0-7 = 8</text>
<text x="16.5" y="146">CTRL = 3 (-CS, -OE, VPP)</text>
<text x="16.5" y="149.9">42 pins?</text>
<text x="147.3" y="144.8">8-bit Data Bus</text>
<text x="15.2" y="159.4">A0 A12</text>
<text x="15.2" y="161.3">A1 A13</text>
<text x="15.2" y="163.2">A2 A14</text>
<text x="15.2" y="165.1">A3 A15</text>
<text x="15.2" y="167">A4 A16</text>
<text x="15.2" y="168.9">A5 A17</text>
<text x="15.2" y="170.8">A6 A18</text>
<text x="15.2" y="172.7">A7 A19</text>
<text x="38.1" y="168.9">12 = 4KB</text>
<text x="38.1" y="170.8">13 =8, 14 = 16, 15 = 32, 16 = 64</text>
<text x="38.1" y="172.7">17 = 128KB</text>
<text x="86.4" y="170.8">A0-A7,A8-A11,A12-A15,A16-A19,A20-A23 = 24-bit (3 bytes)</text>
<text x="86.4" y="172.7">D0-D7 = 8-bit (1 byte)</text>
<text x="15.2" y="174.6">A8 A20</text>
<text x="15.2" y="176.5">A9 A21</text>
<text x="15.2" y="178.4">A10 AUDL</text>
<text x="38.1" y="174.6">18 = 256KB</text>
<text x="38.1" y="176.5">19 = 512KB</text>
<text x="86.4" y="174.6">CS</text>
<text x="86.4" y="176.5">R/-W</text>
<text x="86.4" y="178.4">HALT</text>
<text x="15.2" y="180.3">A11 AUDR</text>
<text x="15.2" y="182.2">-CS R/-W</text>
<text x="15.2" y="184.1">D0 D1</text>
<text x="86.4" y="180.3">02CLK</text>
<text x="86.4" y="182.2">AUDL</text>
<text x="86.4" y="184.1">AUDR</text>
<text x="15.2" y="186">D2 D3</text>
<text x="15.2" y="188">D4 D5</text>
<text x="15.2" y="189.9">D6 D7</text>
<text x="15.2" y="191.8">02CLK HALT</text>
<text x="86.4" y="186">HALT</text>
<text x="86.4" y="188">IRQ</text>
<text x="86.4" y="189.9">PWR</text>
<text x="86.4" y="191.8">GND</text>
<text x="15.2" y="193.7">CARTPWR GND</text>
<text x="15.2" y="195.6">VCC -EXROM</text>
</g>
<g font-size="1.8">
<text x="198.1" y="58.4">EXROM</text>
<text x="198.1" y="55.9">VCC</text>
<text x="198.1" y="63.5">02CLK</text>
<text x="198.1" y="61">IRQ</text>
<text x="198.1" y="68.6">HALT</text>
<text x="198.1" y="66">RW</text>
<text x="73.7" y="74.9">D7</text>
<text x="76.2" y="74.9">D6</text>
<text x="78.7" y="74.9">D5D4</text>
<text x="222.2" y="73.7">A7</text>
<text x="222.2" y="76.2">A6</text>
<text x="222.2" y="78.7">A5</text>
<text x="222.2" y="83.8">A3</text>
<text x="222.2" y="81.3">A4</text>
<text x="260.3" y="83.8">A11</text>
<text x="261.6" y="78.7">A8</text>
<text x="261.6" y="81.3">A9</text>
<text x="133.3" y="86.4">A7</text>
<text x="133.3" y="88.9">A6</text>
<text x="222.2" y="88.9">A1</text>
<text x="222.2" y="86.4">A2</text>
<text x="223.4" y="88.9">3</text>
<text x="223.4" y="86.4">4</text>
<text x="260.3" y="86.4">A10</text>
<text x="133.3" y="91.4">A5</text>
<text x="133.3" y="94">A4</text>
<text x="170.2" y="91.4">A8</text>
<text x="170.2" y="94">A9</text>
<text x="222.2" y="91.4">A0</text>
<text x="223.4" y="91.4">2</text>
<text x="226.1" y="94">D0</text>
<text x="261.6" y="94">D6</text>
<text x="261.6" y="91.4">D7</text>
<text x="133.3" y="101.6">A1</text>
<text x="133.3" y="99.1">A2</text>
<text x="133.3" y="96.5">A3</text>
<text x="134.5" y="101.6">3</text>
<text x="134.5" y="99.1">4</text>
<text x="170.2" y="96.5">A11</text>
<text x="170.2" y="99.1">A10</text>
<text x="226.1" y="96.5">D1</text>
<text x="226.1" y="99.1">D2</text>
<text x="261.6" y="101.6">D3</text>
<text x="261.6" y="99.1">D4</text>
<text x="261.6" y="96.5">D5</text>
<text x="133.3" y="104.1">A0</text>
<text x="134.5" y="104.1">2</text>
<text x="137.2" y="106.7">D0</text>
<text x="172.7" y="106.7">D6</text>
<text x="172.7" y="104.1">D7</text>
<text x="198.1" y="106.7">A13</text>
<text x="198.1" y="104.1">GND</text>
<text x="137.2" y="109.2">D1</text>
<text x="137.2" y="111.8">D2</text>
<text x="172.7" y="111.8">D4</text>
<text x="172.7" y="109.2">D5</text>
<text x="198.1" y="109.2">A14</text>
<text x="198.1" y="111.8">A15</text>
<text x="172.7" y="114.3">D3</text>
<text x="198.1" y="114.3">EXAUD</text>
<text x="198.1" y="116.8">A12</text>
<text x="50.8" y="125.7">A0 A1 A2 A3</text>
<text x="61" y="125.7">A4</text>
<text x="63.5" y="125.7">A5</text>
<text x="66" y="125.7">A6 A7</text>
<text x="73.7" y="125.7">D0</text>
<text x="76.2" y="125.7">D1</text>
<text x="78.7" y="125.7">D2D3</text>
<text x="99.1" y="124.5">A9</text>
<text x="104.1" y="124.5">A11</text>
<text x="198.1" y="121.9">4K_ADDR_BUS</text>
<text x="96.5" y="127">A8</text>
<text x="101.6" y="127">A10</text>
<text x="198.1" y="129.5">8_BIT_DATA_BUS</text>
</g>
</svg>
